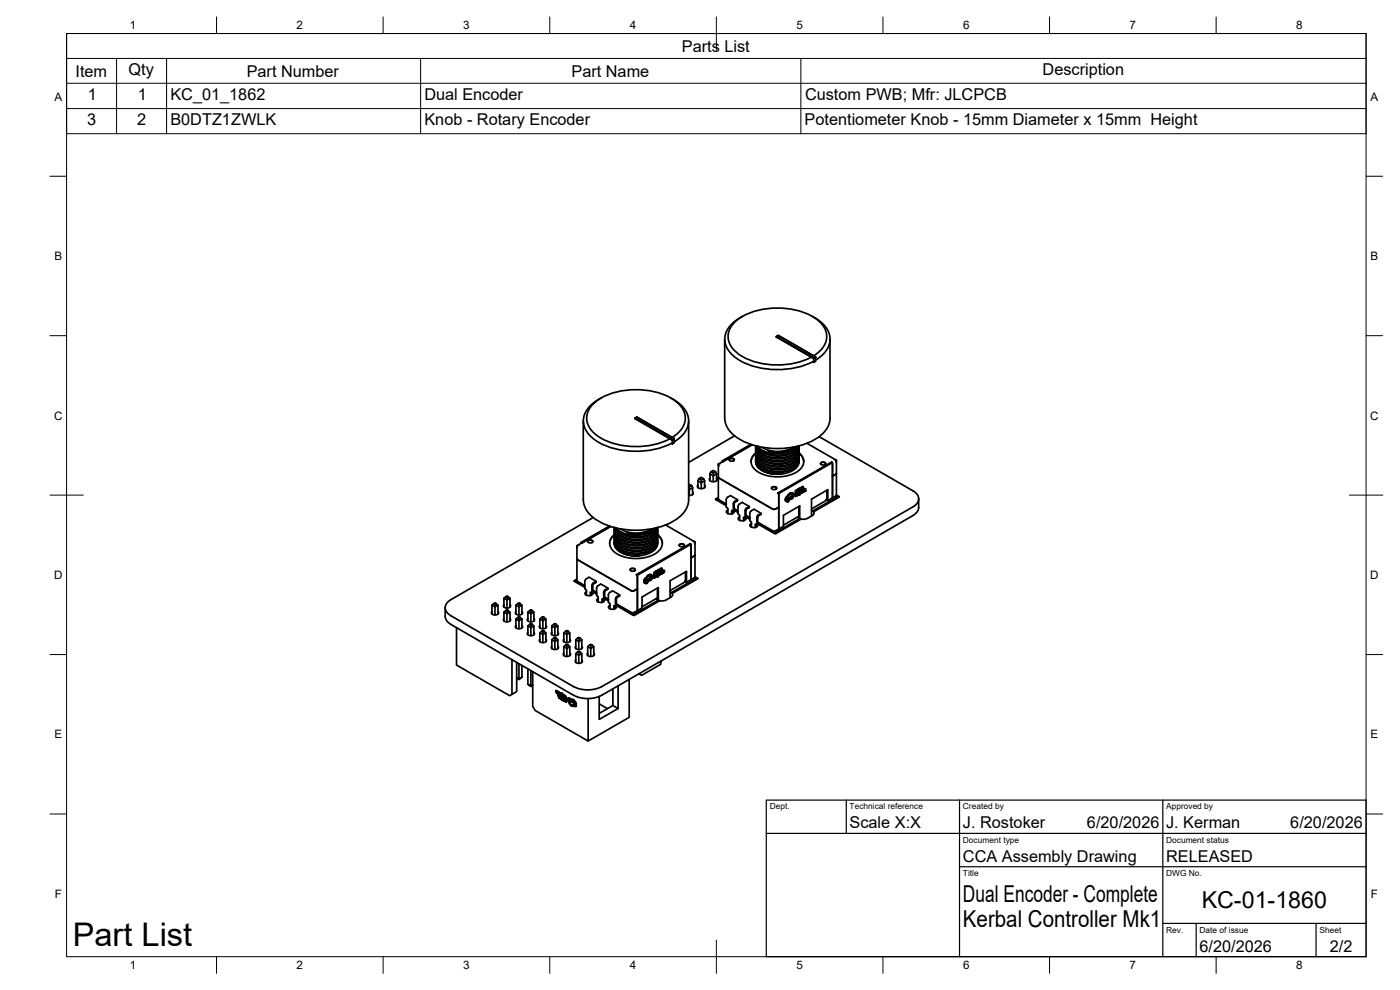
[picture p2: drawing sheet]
<svg xmlns="http://www.w3.org/2000/svg" width="420mm" height="297mm" viewBox="0 0 420 297" stroke-linecap="round" stroke-linejoin="round" font-family="sans-serif">
<!-- layer: Visible -->
<g fill="none" stroke="#000" stroke-width=".51">
<path d="M222.1 95.3a7.1 7.1 0 0 0-4.2 8.4 11.9 11.9 0 0 0 8.1 6.2 25.2 25.2 0 0 0 18.2-1.5M222.8 94.9l-.7 .4M243.8 94.9l.7 .4M244.5 95.3a7.2 7.2 0 0 1 4.3 8.3 8.7 8.7 0 0 1-4 4.4M180.4 119.4a8.4 8.4 0 0 0-5.3 6.8 8.5 8.5 0 0 0 5.7 7.1 25 25 0 0 0 21-.4M201.3 119.4a8.4 8.4 0 0 1 5.4 6.8 7.5 7.5 0 0 1-4.4 6.4M217.5 101.8v23.7a8.2 8.2 0 0 0 5.2 6.7 24.6 24.6 0 0 0 22.3-.6 7.8 7.8 0 0 0 4.1-6.1v-23.7M244.2 106.8a6.4 6.4 0 0 0 3.6-7.6 11.5 11.5 0 0 0-8.1-6 22.7 22.7 0 0 0-18.1 2.6 5.9 5.9 0 0 0-.1 10.3 22.7 22.7 0 0 0 22 1.1M244.2 107.6l.6-.5-11.2-6.5-.6 .4 .6-.4 11.2 6.5v1.3l-.6 .3M244.2 107.4l-11.2-6.4 11.2 6.6 .6-.5-.6 .3v1.3M175 126.3l.1 23.7a8.2 8.2 0 0 0 5.2 6.7 24.6 24.6 0 0 0 22.3-.6 7.8 7.8 0 0 0 4.1-6.1v-23.7M201.8 131.2a6.4 6.4 0 0 0 3.6-7.5 11.5 11.5 0 0 0-8.2-6 22.7 22.7 0 0 0-18.1 2.6 5.9 5.9 0 0 0 0 10.3 22.7 22.7 0 0 0 22 1.1"/>
<path d="M201.8 131.9l-11.2-6.4 11.2 6.6 .5-.5-.5 .3v1.3l.5-.3v-1.3l-11.2-6.5-.5 .4 .5-.4 11.2 6.5-.5 .5M216.2 139.1l-.6 .1 .2 .6M216.8 138.3v.3M217 138.5l-1.4 .7v4M217 138.4l8.7-4.9-8.7 5M218.8 138a.96 .96 0 0 1 1.6 0M218.9 137.8a.82 .82 0 0 1 .8-.3 .82 .82 0 0 1 .6 .6 .82 .82 0 0 1-.8 .3 .82 .82 0 0 1-.6-.6zM220.5 130.8l-13.8 7.9M225.3 133.3l-8.5 5 .2 .2M225.4 138.5l.4-1.3 1-1.3a3.2 3.2 0 0 0 .4 5.5 11.6 11.6 0 0 0 13-.6 3 3 0 0 0-.4-4.9l1.1 1.3 .3 1.3M226.8 137.7l.4 1.5 1.5 1.4 2.4 .9 2.2 .3 2.6-.3 2-.7 1.4-1.2 .5-1.5M226.8 136.8l.4 1.6 1.4 1.3 2 .9 2.4 .4 2.7-.3 2.2-.7 1.4-1.2 .5-1.5"/>
<path d="M226.8 136l.5 1.7 1.5 1.3 2.3 .9 2.4 .3 2.4-.3 2-.7 1.4-1.2 .5-1.6M226.8 135.2l.4 1.5 1.2 1.2 1.6 .9 3.2 .5 2.5-.2 2.2-.8 1.4-1.2 .5-1.5M226.8 134.4l.5 1.6 1.3 1.3 1.8 .8 2.6 .4 2.9-.2 2-.8 1.4-1.2 .5-1.5M226.8 133.8l.5 1.4 1.5 1.4 2.1 .8 2.3 .3 2.8-.3 2-.7 1.3-1.1 .4-.7 .1-.9M226.8 137.8v1l.4 .8 1.5 1.5 2.8 1 2.8 .1M226.8 137l.3 1.6 1.2 1.4 2.2 1 2.5 .4 2.6-.1 2.2-.8 1.5-1.2 .4-.9 .1-1M226.8 136.2l.1 1.1 .3 .8 1.4 1.3 2.3 .9 2.4 .3 2.5-.2 2.2-.8 1.5-1.5 .3-1.5M226.8 135.4l.3 1.7 1.2 1.2 1.8 1 3 .5 3-.3 2.2-.9 1.2-1.3 .3-1.5M226.8 134.5l.3 1.8 1.3 1.3 2.4 1.1 2.6 .3 3-.4 2-.9 1.1-1.2 .3-1.5M226.8 133.8l.3 1.7 1.4 1.3 2 1 2.6 .4 3-.3 2.1-.9 1.3-1.3 .3-1.6M226.8 138.4a4.4 4.4 0 0 0 4 3.6l3.6 .2M226.8 133.8l.7 1.4 1.3 1 1.9 .8 2.3 .4 2.4-.2 2.3-.7 1.5-1.2 .6-1.5"/>
<path d="M227.4 133.9a9.3 9.3 0 0 0 10.5 1.2M228.7 134.2a9.1 9.1 0 0 0 9.3 0M238.7 134l-1.4 1-2.8 .6h-2.1l-1.9-.4 1.8 .5 2.3 .1 2-.3 1.3-.4M239.3 133.9l-1.4 1.2M239.6 133.8l-.6 1-1.4 .9-1.8 .6-1.9 .3-2-.2-1.9-.4-1.5-.8-1.3-1.3M239.7 133.8l-.6 1.1-1.4 1.1-1.6 .6-2 .3-2.8-.2-1.8-.6-1.6-1-.9-1.3M239.8 138.2v.3M239.8 138.5a4.7 4.7 0 0 1-4.4 3.6 8.2 8.2 0 0 1-8.3-2.4l-.3-1.2M242.2 133l8.8 5.1v3.9M245.8 131l28.2 16.2a2.57 2.57 0 0 1 1.7 2.5 2.57 2.57 0 0 1-1.7 2.4l-93.4 53.9M246.2 139.1a.96 .96 0 0 1 1.6 0M246.3 138.9a.82 .82 0 0 1 .8-.3 .82 .82 0 0 1 .7 .7 .82 .82 0 0 1-.9 .3 .82 .82 0 0 1-.6-.7z"/>
<path d="M249.8 138.8v10.6l-1.4 .8-.4-.3M249.9 139.1l-.1 10.3 1-.6 .4 .3-7.3 4.2 .3 .3M250.4 138l.6 .1-.2 .6M178 155.3l-42.6 24.6a2.57 2.57 0 0 0-1.8 2.4 2.57 2.57 0 0 0 1.8 2.5l36.7 21.2M182.9 157.8l-8.6 5 .3 .2M183.2 158l-8.6 4.9M183.3 158l-8.7 5M184.4 159.7l.4 1.6 1.4 1.3 2.3 .9 2 .3 2.8-.2 2.2-.8 1.5-1.2 .4-1.5M184.4 158.9l.4 1.6 1.5 1.3 2.3 .9 2.3 .3 2.5-.2 2.1-.8 1.5-1.3 .4-1.4M184.4 159.9l.3 1.7 1.2 1.3 1.9 .9 2.7 .5 3-.3 2.2-.8 1.3-1.3 .4-1.6M184.4 159.1l.3 1.6 1.3 1.5 2.2 .9 2.5 .4 2.9-.3 2.2-.9 1.2-1.2 .4-1.6M184.4 158.3l.7 1.4 1.5 1.2 2 .7 2.3 .3 2.2-.2 2.4-.8 1.5-1.3 .4-1.3"/>
<path d="M184.9 158.4a9.3 9.3 0 0 0 10.6 1.1M186.2 158.7a9.1 9.1 0 0 0 9.3 0M196.8 158.4l-1.3 1.2-2.2 .6-3 .1-2.3-.6 2.2 .4h2.1l2.1-.5 1.9-1.1M197.2 158.3l-.7 1-1.4 .9-1.6 .6-1.9 .2h-2l-2.1-.6-1.9-1-.9-1M197.3 158.3l-.7 1.3-1.3 .9-1.8 .6-2.3 .3-2.5-.3-1.7-.5-1.5-1-1-1.3M197.4 158.5l-.5 1.5-1.3 1.1-1.6 .7-2.5 .4-2.1-.1-2.3-.7-1.2-.6-.9-.9-.5-.8-.1-.8v.6l.6 1.5 1.6 1.3 2.4 .8 2.6 .2 2.3-.4 2.1-.9 1-1.1 .4-1.6M197.4 158.3h.1M199.7 157.5l8.9 5.1v3.9M206.7 146.8l.2 .1v1.8M206.7 145.4l.2-.1 .7 .4-.7 .4-.2-.1M206.9 146.1v.8l1-.5M207.6 145.7l.3 .7"/>
<path d="M207.9 146.4v2M207.9 147.6l.2 .4-.2 .4-1.2 .3M209.5 144.3l1 .6v1.7M209.5 144.3v2M209.5 145.5l-.2 .3a1.22 1.22 0 0 0 1.2 .8 1.22 1.22 0 0 0 1.1-.8l-.1-.3M209.8 143.6l.7-.4 .7 .4-.7 .4-.7-.4-.3 .7M210.5 144v.9l1-.6M211.2 143.6l.3 .7M211.5 144.3v2M213.1 142.2l1 .6v1.8M213.1 142.2v2M213.1 143.5l-.2 .2a1.22 1.22 0 0 0 1.2 .8 1.22 1.22 0 0 0 1.1-.8l-.1-.2"/>
<path d="M213.3 141.5l.8-.4 .7 .4-.7 .5-.8-.5-.2 .7M214.1 142v.8l1-.6M214.8 141.5l.3 .7M215.1 142.2v2M215.6 149.3l-.9 .5 3.3 1.9M215.6 149.7l-.3 .1 2.7 1.5M215.6 149.7l2.4 1.5M215.6 143.2l.2 .2M215.6 143.2v6.5M215.8 143.4l16.1 9.3h.8M218.5 153l-.5 .4a1.29 1.29 0 0 0 1.1 .9 1.29 1.29 0 0 0 1.3-.7l-.1-.3M219.9 153.3v.8"/>
<path d="M220.1 153.4l.2-.1 .1-2.5 .9-.6v-.3l-2.1-1.2-1 .7-.2 .5v2.3l.4 .3v1.6M220.1 151.2v2.2l-.5-.3v1.1M220.3 152.7l1.2 .7M220.3 153.1l1.2 .7M220.3 152.6l1.2 .7M221.3 149.9l-1 .7-.2 .5M222 155l-.5 .5a1.29 1.29 0 0 0 1.2 .8 1.29 1.29 0 0 0 1.2-.7l-.1-.2M223.4 155.3v.9M223.9 154.7l1.1 .7M223.9 155.2l1.1 .6M223.9 154.7l1.1 .6M223.9 153v2.3l-.3 .2"/>
<path d="M223.9 153l1-.7v-.3l-2.1-1.3-1.1 .7-.2 .6v2.2l.5 .3v1.7M224.9 152l-1.2 .9-.1 2.6-.5-.3v1M225.5 157.1l-.4 .4a1.29 1.29 0 0 0 1.1 .8 1.29 1.29 0 0 0 1.2-.7v-.2M226.9 157.4v.8M227.1 157.5l.3-.1 .1-2.5 .9-.6v-.3l-2.1-1.2-1.1 .6-.2 .6v2.3l.5 .3v1.6M227.4 157.2l5.1 2.9M228.4 154l-1.2 .9-.1 2.6-.4-.3v1.1M231.5 146.5a.96 .96 0 0 1 1.6 0M231.6 146.3a.82 .82 0 0 1 .8-.3 .82 .82 0 0 1 .7 .6 .82 .82 0 0 1-.9 .3 .82 .82 0 0 1-.6-.6zM232.7 152.7l1-.5v6.5l-1.5 .7-4.8-2.7M233.4 147.9h.1M233.4 147.9l16.2-9.3 .2 .2-16.1 9.3z"/>
<path d="M233.5 147.9l.2 .7v3.6l-1 .5M233.7 148.1v10.6l1.4-.8v-3.3l4.9-2.8v3.8M235.9 150.4h.3M235.9 150.4h.1M236.2 150.4l.1 .1M236.7 149.9l-.2 .3M237.1 148l-.8 .8a1.13 1.13 0 0 0-.4 1.6M237.4 148.9l-1.3 1.2M237.5 148.2l.2 .3M237.7 147.9l-.6 .1M237.7 147.9l.2 .3M237.7 147.9h.1"/>
<path d="M237.9 148.2h.2a.83 .83 0 0 1-.3 1.3l-.4 .1 .6-.6v-.4l-.5-.4-.4 .1-1 1-.1 .7 .2 .1 1.2-1.2 .2 .2-.9 1.4-.4 .1-.1-.2M237.9 148.2h.2M237.9 148.5l.1 .4-.6 .8M238.8 147.2v.6M239 148.4l-.2 .4M239.1 147.6l-.3 .3v-.7v.7M239.1 148.1l-.3 .2 .3-.2-.3 .4M239.1 148.7l-.3 .2v-.6v.6M239.2 148.7h.1M239.2 147l.2-.1-.3 .5zM239.2 148.5h.2M239.2 148.5v.1"/>
<path d="M239.3 148.7h-.1M239.3 148.6h-.1M239.4 155.1l.6 .5M239.4 148.5l-.1 .1M239.4 148.2v.1M239.4 148.3l-.2 .4M239.4 148.3v.2M239.4 148.5v.1M239.4 148.3h-.2l.3-.2-.1 .4M239.4 148.5l-.1 .2M239.4 148.1l-.2 .2M239.5 147.3l-.2 .3-.2-.2"/>
<path d="M239.5 146.8l-.3 .3v.4M239.5 147.3l-.3 .2M239.5 147.3l-.1 .2M239.5 146.8h-.1M239.6 148.5h.1M239.6 148.1v.1M239.6 148.2h.1M239.6 148.2h.2M239.6 148l.1-.1zM239.6 148.1h.1M239.7 148.1l.1 .1-.2 .3M239.7 148v.1"/>
<path d="M239.7 154.9l-4.6 2.7M239.7 152v3.5M239.8 148.2h.1M239.8 148.2l-.1 .2M239.8 147.9l-.1 .1M239.9 147.8l.2 .4-.2 .3 .2-.3zM239.9 146.8l-.2 .5M239.9 146.5l-.3 .2 .3-.2-.2 .5M239.9 147.1l-.3 .3v-.7v.7M240 148.5h-.1M240 147.8l.1 .3M240 155.6l.5 .1-7.7 4.4"/>
<path d="M240 155.6l-7.3 4.2-5.3-3M240.1 146.5l.3-.2 .1 .2-.4 .6zM240.2 147.6h.1M240.2 147.6l-.1 .5zM240.3 147.6l-.4 .9M240.4 146.4l-.3 .1v.5l.3-.2M240.4 146.4v.2M240.4 146.4l.1 .2M240.4 147.9l.3-.1zM240.4 146.6v.2M240.5 146.4l-.4 .1v.6M240.6 147.5l-.2 .4"/>
<path d="M240.6 147.2l-.3 .2 .3-.2-.2 .4M240.7 147.8l-.4 .2v-.6v.6M240.8 146.1l.3 .5h-.4l-.1 .3zM240.8 147.8h.1M240.8 146.1l.1 .3-.2 .1zM240.8 146.1l.1 .3-.2 .1M240.9 146l-.3 .9M240.9 147.1l.3 .1-.1-.2-.3 .1v.7M240.9 147.1v.5M240.9 146.5l.1 .1M240.9 147.7l-.1 .1M241.1 147.4l-.2 .2 .2-.2"/>
<path d="M241.2 147.2l-.1 .2M241.2 147.5l-.3 .2M241.2 147l-.4 .1v.7M241.3 147.2l-.1 .3M241.5 146.7l.3 .5-.1-.1-.4 .4zM241.5 146.7h.1M241.5 146.8l.1 .2-.2 .1zM241.5 146.8l.1 .2-.2 .1M241.6 146.6l-.3 .9M241.6 147h.1M241.7 147.1v.1M243.6 153.1a.82 .82 0 0 1 .7 .7 .82 .82 0 0 1-.5 .9l-1.8 1h-1.6"/>
<path d="M248.2 147.1v2.6l-.2 .4-4.5 2.6M248.4 150.2v-3.3l-4.9 2.9v5M251 148.5l.9 .6-7.7 4.5M251 142v6.6l-.2 .2M251 142l-1.2 .9M275.7 149.7v3l-.8 1.3-.9 .7-93.4 53.9a9.4 9.4 0 0 1-8.5 0l-37.3-21.6-.7-.8-.4-.8-.1-3.1M151.8 179l.3-.2 .4 .2-.4 .2zM151.8 179l-.6 .5M152.1 179.2v.8l-.9-.5v2.7M152.5 179l.6 .5M172.4 174.4l3.1 1.8M173.1 173.7l-.7 .7"/>
<path d="M173.1 174.2l-.2 .1 2.6 1.5M173.1 167.7v6.5l2.4 1.5M173.1 167.7l16.3 9.5h.9M173.7 163.6l-.6 .1 .2 .6M174.3 162.8v.3M174.6 163l-1.5 .8v3.9M175.5 174.4v2.3l.5 .3v1.6M175.5 174.4l.2-.5 1.1-.7 2.1 1.2v.3l-.8 .5M176 177.5l-.4 .4a1.29 1.29 0 0 0 1.1 .9 1.29 1.29 0 0 0 1.2-.7v-.3M176.4 162.5a.96 .96 0 0 1 1.5 0M176.4 162.3a.82 .82 0 0 1 .9-.3 .82 .82 0 0 1 .6 .6 .82 .82 0 0 1-.9 .3 .82 .82 0 0 1-.6-.6zM177.4 177.8v.8"/>
<path d="M177.9 177.2l1.1 .6M177.9 177.6l1.1 .7M177.9 177.1l1.1 .7M178.1 175.2l-.2 2.6-.3 .1M178.9 174.4l-1.2 .9-.1 2.6-.5-.3v1.1M179 176.5v2.2l.5 .3v1.7M179.1 176.5l.2-.6 1-.7 2.1 1.3v.3l-.9 .6v2.4l-.3 .2M179.6 179.5l-.5 .4a1.29 1.29 0 0 0 1.1 .9 1.29 1.29 0 0 0 1.3-.7l-.1-.3M181 179.9v.8M181.5 179.2l1.1 .7M181.5 179.6l1.1 .7M181.5 179.2l1.1 .6"/>
<path d="M181.6 176.9l-.4 .8v2.3l-.5-.3v1M182.4 176.5l-.8 .5M184.4 162.1l.1 .9 .4 .9 1.3 1.1 2 .9 2.5 .4 2.6-.2 2.2-.8 1.5-1.3 .4-1.4M184.4 161.3l.4 1.7 1.6 1.3 2.2 .9 2.4 .3 2.4-.3 2.1-.7 1.5-1.3 .4-1.5M184.4 162.3l.2 1.6 .6 .8 .9 .8 2.9 1.1 2.9 .1a8 8 0 0 1-7.1-2.4l-.4-1.4M184.4 161.5v1.1l.4 .8 1.3 1.3 2.4 1 2.4 .3 2.4-.3 2.3-.8 1.4-1.4 .4-1.6M184.4 160.7l.3 1.7 1.1 1.2 2 1 2.9 .5 2.9-.3 2.2-.9 1.2-1.2 .4-1.6M184.4 163a4.7 4.7 0 0 0 4.4 3.6 8.2 8.2 0 0 0 8.2-2.4l.4-1.2M184.4 163v.1M184.4 160.4a3.2 3.2 0 0 0 .3 5.5 11.6 11.6 0 0 0 13-.6 3 3 0 0 0-.3-4.9M184.7 179.7v2.3l-.5-.3v1.1M185.1 179.3l.9-.5v-.3l-2.1-1.2-1.1 .6-.2 .6v2.3l.5 .3v1.6"/>
<path d="M185.1 179l-.4 .7M185.1 179.3l-.1 2.5-.3 .2M186 178.5l-.9 .5M189.1 171a.96 .96 0 0 1 1.6 0M189.1 170.8a.82 .82 0 0 1 .9-.4 .82 .82 0 0 1 .6 .7 .82 .82 0 0 1-.8 .3 .82 .82 0 0 1-.7-.6zM190.3 177.2l1-.5v6.5M191 172.4l16.1-9.3 .3 .2-16.1 9.3zM191 172.4v.1M191 172.4l.3 .7M191.3 173.1v3.6l-1 .5M191.3 172.6v10.6M193.4 174.9h.4"/>
<path d="M193.4 174.9h.1M193.7 174.6h.1M193.9 173.3a1.14 1.14 0 0 0-.5 1.6M194.2 174.4l-.2 .4M194.4 174l-.8 .6M195 173.4l-.6 .7M195.1 172.7l.1 .3M195.2 172.4l-.5 .1-.8 .8M195.2 172.4h.1M195.3 172.4l.2 .3M195.3 174l-.3 .1 .6-1-.8-.4-1.3 1.4v.3l.3 .2 1.2-1.2 .1 .2-.9 1.4-.5-.1 .1 .2M195.5 172.7l.4 .3"/>
<path d="M195.5 172.7h.2M195.5 173l.1 .4-.6 .8M195.9 173l-.6 1M196.4 171.7v.6M196.6 172.9l-.2 .4M196.6 172.6l-.3 .2 .3-.2-.2 .4M196.6 172.1l-.3 .3v-.7v.7M196.6 173.2l-.3 .2v-.6v.6M196.7 171.9v.2M196.8 173v.1M196.8 173.1h.1M196.8 173h.1"/>
<path d="M196.8 173l.2-.2-.1 .2M196.8 171.4h.2l-.3 .5zM196.9 179.6l.6 .5M196.9 172.7l.1 .1M196.9 173l-.1 .1M197 172.8l-.3 .4M197 172.8l-.1 .2M197 173v.1M197 171.3l-.3 .6h.4l-.4 .2M197 172.8h-.3l.3-.2v.4M197 173l-.3 .2M197 172.6l-.3 .2"/>
<path d="M197.1 173h.1M197.1 172.6l.1 .1M197.2 172.7h.1M197.2 171.2v.7zM197.2 172.6h.1M197.3 172.4l-.2 .2zM197.3 171.8l.2-.2-.3 .3M197.3 172.6h.1M197.3 179.4l-4.6 2.7M197.3 176.5v3.5M197.3 172.7h.1M197.3 172.7h-.1"/>
<path d="M197.3 172.7v.1M197.4 160.9l-.3 1.1-.8 1.1-1.6 .9-1.9 .5-2.7 .1-3.1-.8-2-1.4-.5-.8-.1-1.1-1.1 1.2-.3 1.3M197.4 162.7v.4M197.4 160.5l1 1.2 .4 1.3M197.4 172.6l-.3 .4M197.4 172.4l-.1 .2M197.4 172.3l.2 .4-.1 .2 .1-.2zM197.5 172.9h.1M197.5 171.4l-.2 .4 .2-.2M197.5 171.1l-.3 .1 .3-.1-.2 .4M197.5 172.3l.1 .3M197.8 172.1h.1"/>
<path d="M197.8 172.1l-.1 .5zM197.8 171.5l-.2 .1M197.8 172.1l-.3 .9M198 170.9v.2M198 172.1l.2-.1-.2 .4M198 171.1l-.2 .4M198 171.3l-.2 .2M198 170.8l-.4 .2v.6M198 171.1l-.3-.1 .1 .5M198.1 171l-.1-.2-.4 .2v.6M198.1 171l-.1 .3v-.2M198.2 172.3l-.3 .2v-.6v.6"/>
<path d="M198.2 171.7l-.3 .2 .3-.2-.2 .4 .2-.1M198.3 170.6l.3 .5h-.4l-.1 .3zM198.3 171.6l.4-.1 .1 .2-.5 .6zM198.3 171.6h.1M198.4 170.6l.1 .3-.2 .1zM198.4 170.6l.1 .3-.2 .1M198.4 170.5l-.3 .9M198.5 170.9l.1 .2M198.7 171.5l-.4 .1v.7M198.7 171.7l-.3-.1v.6l.3-.3M198.7 171.7v.2M199.1 171.2l.2 .5h-.3l-.2 .3z"/>
<path d="M199.1 171.3l.1 .2-.2 .1zM199.1 171.3l.1 .2-.2 .1M199.1 171.2l-.3 .8M199.2 171.6l.1 .1M199.3 171.7h.1M201.1 177.6a.82 .82 0 0 1 .8 .7 .82 .82 0 0 1-.6 .9l-1.7 1-1.6 .1M203.8 163.6a.96 .96 0 0 1 1.6 0M203.9 163.4a.82 .82 0 0 1 .8-.3 .82 .82 0 0 1 .6 .7 .82 .82 0 0 1-.8 .3 .82 .82 0 0 1-.6-.7zM205.7 171.6v2.6l-.2 .5-4.4 2.5M206 174.7v-3.3l-4.9 2.9v5M207.4 163.3v10.6l-1.4 .8-.5-.3M207.4 163.8v10.1l1.2-.8v-6.6"/>
<path d="M207.4 163.6v.2M208 162.4l.6 .2-.2 .6M208.4 173.3l.4 .3-7.3 4.2M208.6 173l.8 .5M208.6 166.5l-1.2 .9M209.4 173.7l-7.6 4.3-.3-.2M209.4 173.5v.2M232.5 160.1h.4M137 188.3v11.2l16 9.2 .6-.4v-10.4M147.7 183.5l-.2 .2a1.1 1.1 0 0 0 1.1 .8 1.1 1.1 0 0 0 1-.8l-.1-.2M148.2 181.1l.3-.2 .4 .2-.4 .2zM148.2 181.1l-.6 .5"/>
<path d="M148.5 181.3v.8l-.9-.5v2.6M148.9 181.1l.6 .5M149.5 184.2v-2.6l-1 .5v2.4M151.3 181.4l-.2 .2a1.1 1.1 0 0 0 1.1 .8 1.1 1.1 0 0 0 1-.8l-.1-.2M151.3 185.6l-.2 .2a1.1 1.1 0 0 0 1.1 .8 1.1 1.1 0 0 0 1-.8l-.1-.2M151.8 183.2l.3-.2 .4 .2-.4 .2zM151.8 183.2l-.6 .4M152.1 183.4v.8l-.9-.6v2.7M152.5 183.2l.6 .4M153.1 186.3v-2.7l-1 .6v2.4M153.1 182.2v-2.7l-1 .5v2.4M154.9 183.5l-.2 .2a1.1 1.1 0 0 0 1.1 .8 1.1 1.1 0 0 0 1-.8l-.1-.2"/>
<path d="M154.9 187.7l-.2 .2a1.1 1.1 0 0 0 1.1 .8 1.1 1.1 0 0 0 1-.8l-.1-.2M155.1 198.8v8.7l-1.5 .8M155.4 185.2l.3-.2 .4 .2-.4 .2zM155.4 181.1l.3-.2 .4 .2-.4 .2zM155.4 185.2l-.6 .5M155.4 181.1l-.6 .5M155.7 181.3v.8l-.9-.5v2.6M155.7 185.4v3.3M155.7 199.1v4.6M156.1 185.2l.5 .5M156.1 181.1l.5 .5M156.6 185.7l-.9 .5-.9-.5v2.7"/>
<path d="M156.6 184.2v-2.6l-.9 .5v2.4M156.6 185.7v2.7M156.6 199.7v3.5M158.4 187.8l.9 .5 .9-.5v2.7M158.4 187.8v2.7M158.4 185.6l-.1 .2a1.1 1.1 0 0 0 1 .8 1.1 1.1 0 0 0 1.1-.8l-.2-.2M158.4 189.7l-.1 .2a1.1 1.1 0 0 0 1 .8 1.1 1.1 0 0 0 1.1-.8l-.2-.2M159 183.2l.3-.2 .4 .2-.4 .2zM159 187.3l.3-.2 .4 .2-.4 .2zM159 183.2l-.6 .4M159 187.3l-.6 .5M159.3 183.4v.8l-.9-.6v2.7"/>
<path d="M159.3 187.5v3.2M159.7 183.2l.5 .4M159.7 187.3l.5 .5M160.2 186.3v-2.7l-.9 .6v2.4M162 187.7l-.1 .2a1.1 1.1 0 0 0 1 .8 1.1 1.1 0 0 0 1.1-.8l-.2-.2M162 191.8l-.1 .2a1.1 1.1 0 0 0 1 .8 1.1 1.1 0 0 0 1.1-.8l-.2-.2M162.6 185.2l.3-.2 .4 .2-.4 .2zM162.6 189.4l.3-.2 .4 .2-.4 .2zM162.6 185.2l-.6 .5M162.6 189.4l-.6 .5M162.9 185.4v.8l-.9-.5v2.7M162.9 189.6v.8l-.9-.5v2.6"/>
<path d="M163.3 185.2l.5 .5M163.3 189.4l.5 .5M163.8 188.4v-2.7l-.9 .5v2.5M163.8 192.5v-2.6l-.9 .5v2.4M165.6 189.7l-.1 .2a1.1 1.1 0 0 0 1 .8 1.1 1.1 0 0 0 1.1-.8l-.2-.2M165.6 193.9l-.1 .2a1.1 1.1 0 0 0 1 .8 1.1 1.1 0 0 0 1.1-.8l-.2-.2M166.2 191.4l.3-.2 .4 .2-.4 .3zM166.2 187.3l.3-.2 .4 .2-.4 .2zM166.2 191.4l-.6 .5M166.2 187.3l-.6 .5M166.5 191.7v.8l-.9-.6v2.7M166.5 187.5v.8l-.9-.5v2.7"/>
<path d="M166.9 191.4l.5 .5M166.9 187.3l.5 .5M167.4 194.6v-2.7l-.9 .6v2.4M167.4 190.5v-2.7l-.9 .5v2.4M169.2 191.8l-.1 .2a1.1 1.1 0 0 0 1 .8 1.1 1.1 0 0 0 1.1-.8l-.2-.2M169.2 196l-.1 .2a1.1 1.1 0 0 0 1 .8 1.1 1.1 0 0 0 1.1-.8l-.2-.2M169.8 189.4l.3-.2 .4 .2-.4 .2zM169.8 193.5l.3-.2 .4 .2-.4 .2zM169.8 189.4l-.6 .5M169.8 193.5l-.6 .5M170.1 189.6v.8l-.9-.5v2.6M170.1 193.7v.8l-.9-.5v2.7"/>
<path d="M170.5 189.4l.5 .5M170.5 193.5l.5 .5M171 192.5v-2.6l-.9 .5v2.4M171 196.7v-2.7l-.9 .5v2.5M173.4 191.4l.3-.2 .3 .2-.3 .3zM173.4 195.6l.3-.2 .3 .2-.3 .2zM173.4 191.4l-.6 .5M173.4 195.6l-.6 .5M173.7 191.7v.8l-.9-.6v2.7M173.7 195.8v.8l-.9-.5v2.7M174 191.4l.6 .5M174 195.6l.6 .5"/>
<path d="M174.6 193.9l.2 .2a1.1 1.1 0 0 1-1.1 .8 1.1 1.1 0 0 1-1.1-.8l.2-.2M174.6 198l.2 .2a1.1 1.1 0 0 1-1.1 .8 1.1 1.1 0 0 1-1.1-.8l.2-.2M174.6 194.6v-2.7l-.9 .6v2.4M174.6 198.8v-2.7l-.9 .5v2.4M177 193.5l.3-.2 .3 .2-.3 .2zM177 193.5l-.6 .5M177.3 193.7v.8l-.9-.5v2.7M177.6 193.5l.6 .5M178.2 196l.2 .2a1.1 1.1 0 0 1-1.1 .8 1.1 1.1 0 0 1-1.1-.8l.2-.2M178.2 196.7v-2.7l-.9 .5v2.5M183.1 181.6l-.5 .4a1.29 1.29 0 0 0 1.2 .9 1.29 1.29 0 0 0 1.2-.8l-.1-.2M184.5 181.9v.8"/>
<path d="M185 181.2l4.7 2.6 1.6-.6M185 181.7l5 2.9M190 184.6h.4M197.5 180.1l.5 .1M197.5 180.1l-7.3 4.2-5.2-3M197.6 180.1v-3.8l-4.9 2.8v3.3l-1.4 .8M198 180.2l-7.6 4.4M198.2 199.4l-5.6 3.2-.9-.5M198.5 198.3l-.3 1.1M155.1 203.4l.6 .5v-.2M155.1 203.3l.6 .4M156.6 203.2l-.9 .7"/>
<path d="M156.6 203.2l-.9 .5M158.4 205.3l.9 .7zM158.4 200.7v4.6M159.3 201.2v4.6M159.9 205.6l-.6 .4M159.9 201.5v10.4l.7 1.3 15.9 9.1v-12.7M159.9 205.5l-.6 .3M166.8 207.2l.4 .4M166.8 207.2l.1 .3h.4l-.2 .6zM167 207.6l.2 .1-.1 .2zM167 207.6l.1 .3M167.2 207.5l-.1 .6"/>
<path d="M167.4 207.8h.4v.7l-.4-.4zM167.4 207.9l.3-.1v.5M167.4 207.9l.3 .4M167.4 207.7l.4 .1v.7M167.5 207.8l-.1 .1M167.5 208.7l.4 .4M167.5 208.7l.2 .3h.3l-.2 .5zM167.7 209h.1M167.7 208.3v.1M167.7 209l.2 .2-.1 .2zM167.7 209l.1 .4M167.9 207.9l.4 .2v.6"/>
<path d="M168 208.9l-.2 .6M168 208.5l.2 .1M168 208.5l.3 .2M168 208.2l.2 .1M168.1 209.4l.4-.1-.1 .5M168.2 209.4l.2 .4M168.2 208.3l-.3-.4 .4 .2v.6M168.2 209.2l.4 .1v.6M168.2 209.2l.4 .1v.6l-.5-.4zM168.2 208.3l-.2-.1 .2 .4M168.2 209.4l.1 .2M168.2 209.2v.2"/>
<path d="M168.4 209.8h.1M168.4 208.6l.1-.3 .2 .5M168.6 208.2l.1 .6M168.6 208.1h.1M168.6 208.1l.1 .7M168.7 209.3l.3 .2v.7M168.7 208.1l-.3 .5M168.7 209.3l.2 .5M168.7 208.1v.1M168.7 208.1h.1M168.7 209.7l.2 .4M168.7 209.9l.2 .2"/>
<path d="M168.7 209.7l.2 .1M168.8 208.8l.2 .1M168.8 208.7l.1 .2M168.8 208.6l.2 .2M168.8 208.4h.1M168.8 208.4v.2M168.8 208.5v.1M168.8 208.6h.2M168.9 208.5l.1 .3M168.9 210.1l-.2-.2 .3 .3M169 208.5h.1M169 208.8h-.1"/>
<path d="M169 208.8l-.1 .1M169 208.5v.1M169.1 209.6l.3 .3M169.1 210.1l.3 .2M169.1 209.6l.3 .3zM169.1 208.6h.1M169.1 208.6l.1 .1M169.2 208.7l-.1-.1 .2 .5M169.2 208.7h.1M169.2 210.3l.3-.2-.1 .3M169.2 210.3l-.1-.2 .1 .2M169.2 208.7l.2 .2"/>
<path d="M169.2 208.6h.1M169.3 208.7l.1 .1M169.3 208.7h.1M169.3 209.1l.1 .1M169.3 209.1h.1M169.3 208.6l-.1 .1M169.3 208.6l.1 .1M169.4 209.9v.3l-.2 .1M169.4 208.8v.1M169.4 208.8v.2M169.4 208.8l-.1 .3M169.4 209h.1"/>
<path d="M169.4 210.4h.1M169.5 209.9v.2M169.5 208.8l.3 .2v.6M169.5 208.8l.3 .4M169.5 209.9l.3 .1v.7M169.5 209.9l.3 .8M169.5 209.4l.3 .1M169.6 209.1l.2 .1M169.8 209.2l-.2-.1 .2 .4M169.8 209.5l-.3-.1 .3 .2M170.3 209.9l.4 .9M170.7 209.8l-.1 .4 .5 .9 .4 .4 .4 .1"/>
<path d="M170.7 210.7l.3 .5M170.8 209.5h-.3l-.2 .4M170.8 209.5l.4 .5M170.8 209.5l.4 .4-.5-.1-.1 .4 .9 1.3 .5-.1 .6 .2v-.5l-.2-.3-.2 .1-.5-.4-.5 .1-.2-.4h.6l.3-.3 .5 .6M170.9 211.3l.5 .5 .6 .1M171.6 210.2h-.6M171.7 209.9l.4 .1 .3 .5M171.9 210.2l.3 .4zM171.9 210.2l.2 .4M172 211.9h.7M172 211.4l.6 .2M172.1 206a9.4 9.4 0 0 0 8.5 0"/>
<path d="M172.2 211.8l-.1 .1M172.4 210.8l-.1 .1M172.4 210.5a1.1 1.1 0 0 1 .3 1.4M179.8 211.2l2.5 1.4M183.9 206.7v5l1.6 .9M183.9 211.7l-4.1 2.3M185.5 205.8v6.8l-5.7 3.2v-6.8M188.8 203.8v11.4l-12.3 7.1"/>
<circle cx="236.6" cy="150.1" r=".18"/>
<circle cx="194.2" cy="174.6" r=".19"/>
</g>
<g fill="#000">
<circle cx="235.9" cy="150.4" r=".25"/>
<circle cx="236.2" cy="150.1" r=".25"/>
<circle cx="236.3" cy="150.5" r=".25"/>
<circle cx="236.4" cy="148.8" r=".25"/>
<circle cx="236.9" cy="149.5" r=".25"/>
<circle cx="237.4" cy="148.9" r=".25"/>
<circle cx="237.4" cy="149.7" r=".25"/>
<circle cx="237.7" cy="147.9" r=".25"/>
<circle cx="237.7" cy="148.5" r=".25"/>
<circle cx="237.7" cy="149.3" r=".25"/>
<circle cx="238.1" cy="148.2" r=".25"/>
<circle cx="239.2" cy="148.3" r=".25"/>
<circle cx="239.2" cy="148.6" r=".25"/>
<circle cx="239.4" cy="148.3" r=".25"/>
<circle cx="239.4" cy="148.6" r=".25"/>
<circle cx="239.4" cy="148.1" r=".25"/>
<circle cx="239.6" cy="148.1" r=".25"/>
<circle cx="239.8" cy="148.1" r=".25"/>
<circle cx="240.1" cy="147.1" r=".25"/>
<circle cx="240.1" cy="146.5" r=".25"/>
<circle cx="240.3" cy="147.6" r=".25"/>
<circle cx="240.5" cy="146.4" r=".25"/>
<circle cx="240.6" cy="146.9" r=".25"/>
<circle cx="240.8" cy="146.1" r=".25"/>
<circle cx="240.8" cy="147.1" r=".25"/>
<circle cx="240.9" cy="146" r=".25"/>
<circle cx="240.9" cy="146.4" r=".25"/>
<circle cx="241" cy="146.6" r=".25"/>
<circle cx="241.2" cy="147" r=".25"/>
<circle cx="241.3" cy="147.5" r=".25"/>
<circle cx="241.6" cy="146.6" r=".25"/>
<circle cx="241.7" cy="147.2" r=".25"/>
<circle cx="193.4" cy="174.9" r=".25"/>
<circle cx="193.8" cy="175.1" r=".25"/>
<circle cx="194" cy="173.3" r=".25"/>
<circle cx="194.4" cy="174" r=".25"/>
<circle cx="195" cy="173.4" r=".25"/>
<circle cx="195" cy="174.2" r=".25"/>
<circle cx="195.2" cy="172.4" r=".25"/>
<circle cx="195.2" cy="173" r=".25"/>
<circle cx="195.3" cy="172.4" r=".25"/>
<circle cx="195.3" cy="173.7" r=".25"/>
<circle cx="195.7" cy="172.7" r=".25"/>
<circle cx="196.7" cy="172.8" r=".25"/>
<circle cx="196.7" cy="173.2" r=".25"/>
<circle cx="197" cy="173.1" r=".25"/>
<circle cx="197" cy="172.8" r=".25"/>
<circle cx="197" cy="172.6" r=".25"/>
<circle cx="197.2" cy="172.7" r=".25"/>
<circle cx="197.4" cy="172.6" r=".25"/>
<circle cx="197.6" cy="171" r=".25"/>
<circle cx="197.6" cy="171.6" r=".25"/>
<circle cx="197.8" cy="172.1" r=".25"/>
<circle cx="198" cy="170.8" r=".25"/>
<circle cx="198.1" cy="171.4" r=".25"/>
<circle cx="198.3" cy="172.3" r=".25"/>
<circle cx="198.3" cy="170.6" r=".25"/>
<circle cx="198.4" cy="170.5" r=".25"/>
<circle cx="198.5" cy="170.9" r=".25"/>
<circle cx="198.7" cy="171.5" r=".25"/>
<circle cx="198.8" cy="172" r=".25"/>
<circle cx="199.1" cy="171.2" r=".25"/>
<circle cx="199.2" cy="171.5" r=".25"/>
<circle cx="166.8" cy="207.2" r=".25"/>
<circle cx="166.9" cy="207.3" r=".25"/>
<circle cx="166.9" cy="207.5" r=".25"/>
<circle cx="167.1" cy="208.1" r=".25"/>
<circle cx="167.2" cy="207.5" r=".25"/>
<circle cx="167.3" cy="207.5" r=".25"/>
<circle cx="167.4" cy="207.7" r=".25"/>
<circle cx="167.5" cy="208.7" r=".25"/>
<circle cx="167.6" cy="208.7" r=".25"/>
<circle cx="167.8" cy="209.5" r=".25"/>
<circle cx="167.8" cy="208.5" r=".25"/>
<circle cx="167.8" cy="207.8" r=".25"/>
<circle cx="168" cy="208.9" r=".25"/>
<circle cx="168" cy="209" r=".25"/>
<circle cx="168.2" cy="209.2" r=".25"/>
<circle cx="168.6" cy="209.3" r=".25"/>
<circle cx="168.6" cy="209.9" r=".25"/>
<circle cx="168.6" cy="208.1" r=".25"/>
<circle cx="168.8" cy="208.4" r=".25"/>
<circle cx="168.9" cy="208.6" r=".25"/>
<circle cx="169" cy="208.9" r=".25"/>
<circle cx="169.2" cy="208.6" r=".25"/>
<circle cx="169.4" cy="209.1" r=".25"/>
<circle cx="169.4" cy="209.2" r=".25"/>
<circle cx="170.5" cy="209.5" r=".25"/>
<circle cx="170.8" cy="209.5" r=".25"/>
<circle cx="170.9" cy="210.6" r=".25"/>
<circle cx="171" cy="210.2" r=".25"/>
<circle cx="171.1" cy="209.7" r=".25"/>
<circle cx="171.2" cy="210" r=".25"/>
<circle cx="171.7" cy="209.9" r=".25"/>
<circle cx="172" cy="211.4" r=".25"/>
<circle cx="172.1" cy="211.9" r=".25"/>
<circle cx="172.3" cy="210.9" r=".25"/>
<circle cx="172.4" cy="210.5" r=".25"/>
<circle cx="172.7" cy="211.9" r=".25"/>
</g>
<!-- layer: BORDER -->
<g fill="none" stroke="#000" stroke-width=".3">
<path d="M20 10.1h390v276.9h-390zM65 5.1v5M115 5.1v5M165 5.1v5M215 5.1v10M265 5.1v5M315 5.1v5M365 5.1v5M15 52.9h5M410 52.9h5M15 100.7h5M410 100.7h5"/>
<path d="M15 148.6h10M405 148.6h10M15 196.4h5M410 196.4h5M15 244.2h5M410 244.2h5M65 287v5M115 287v5M165 287v5M215 282.1v9.9M265 287v5M315 287v5"/>
<path d="M365 287v5"/>
</g>
<!-- layer: TITLEBLOCK -->
<path d="M230 240.1h180v46.9h-180zM230 250h180M254 240.1v9.9M288 240.1v46.9M349 240.1v46.9M288 260.1h122M349 277.1h61M359 277.1v9.9M395 277.1v9.9" fill="none" stroke="#000" stroke-width=".36"/>
<!-- layer: Parts Lists -->
<path d="M20 10.1h390v30h-390zM20 17.5h390M35 17.5v22.6M50 17.5v22.6M126.2 17.5v22.6M240.3 17.5v22.6M20 25h390M20 32.6h390" fill="none" stroke="#000" stroke-width=".3"/>
<text font-size="9.8" x="21.8" y="283.7">Part List</text>
<g font-size="7">
<text x="289" y="270.6">Dual Encoder - Complete</text>
<text x="360.6" y="272.3">KC-01-1860</text>
<text x="289" y="278.1">Kerbal Controller Mk1</text>
</g>
<g font-size="4.9">
<text x="204.6" y="15.5">Parts List</text>
<text x="22.7" y="23">Item</text>
<text x="38.6" y="22.5">Qty</text>
<text x="74" y="23">Part Number</text>
<text x="171.5" y="23">Part Name</text>
<text x="312.9" y="22.5">Description</text>
<text x="26.3" y="29.9">1</text>
<text x="41.3" y="29.9">1</text>
<text x="51.1" y="30">KC_01_1862</text>
<text x="127.4" y="30">Dual Encoder</text>
<text x="241.6" y="30">Custom PWB; Mfr: JLCPCB</text>
<text x="26.1" y="37.5">3</text>
<text x="41.2" y="37.5">2</text>
<text x="51.1" y="37.6">B0DTZ1ZWLK</text>
<text x="127.4" y="37.6">Knob - Rotary Encoder</text>
<text x="241.5" y="37.6">Potentiometer Knob - 15mm Diameter x 15mm Height</text>
<text x="255" y="248.5">Scale X:X</text>
<text x="289" y="248.5">J. Rostoker</text>
<text x="326.2" y="248.5">6/20/2026</text>
<text x="350" y="248.5">J. Kerman</text>
<text x="387.2" y="248.5">6/20/2026</text>
<text x="289" y="258.6">CCA Assembly Drawing</text>
<text x="350" y="258.6">RELEASED</text>
<text x="360" y="285.5">6/20/2026</text>
<text x="399.1" y="285.7">2/2</text>
</g>
<g font-size="3.5">
<text x="39" y="8.8">1</text>
<text x="89" y="8.8">2</text>
<text x="139" y="8.8">3</text>
<text x="189" y="8.8">4</text>
<text x="239" y="8.8">5</text>
<text x="289" y="8.8">6</text>
<text x="339" y="8.8">7</text>
<text x="389" y="8.8">8</text>
<text x="16.3" y="30.2">A</text>
<text x="411.3" y="30.2">A</text>
<text x="16.3" y="78">B</text>
<text x="411.3" y="78">B</text>
<text x="16.2" y="125.9">C</text>
<text x="411.2" y="125.9">C</text>
<text x="16.2" y="173.7">D</text>
<text x="411.2" y="173.7">D</text>
<text x="16.3" y="221.6">E</text>
<text x="411.3" y="221.6">E</text>
<text x="16.4" y="269.4">F</text>
<text x="411.4" y="269.4">F</text>
<text x="39" y="290.8">1</text>
<text x="89" y="290.8">2</text>
<text x="139" y="290.8">3</text>
<text x="189" y="290.8">4</text>
<text x="239" y="290.8">5</text>
<text x="289" y="290.8">6</text>
<text x="339" y="290.8">7</text>
<text x="389" y="290.8">8</text>
</g>
<g font-size="2.5">
<text x="231" y="242.9">Dept.</text>
<text x="255" y="242.9">Technical reference</text>
<text x="289" y="242.9">Created by</text>
<text x="350" y="242.9">Approved by</text>
<text x="289" y="252.8">Document type</text>
<text x="350" y="252.8">Document status</text>
<text x="289" y="262.9">Title</text>
<text x="350" y="262.9">DWG No.</text>
<text x="350" y="279.9">Rev.</text>
<text x="360" y="279.9">Date of issue</text>
<text x="396" y="279.9">Sheet</text>
</g>
</svg>
